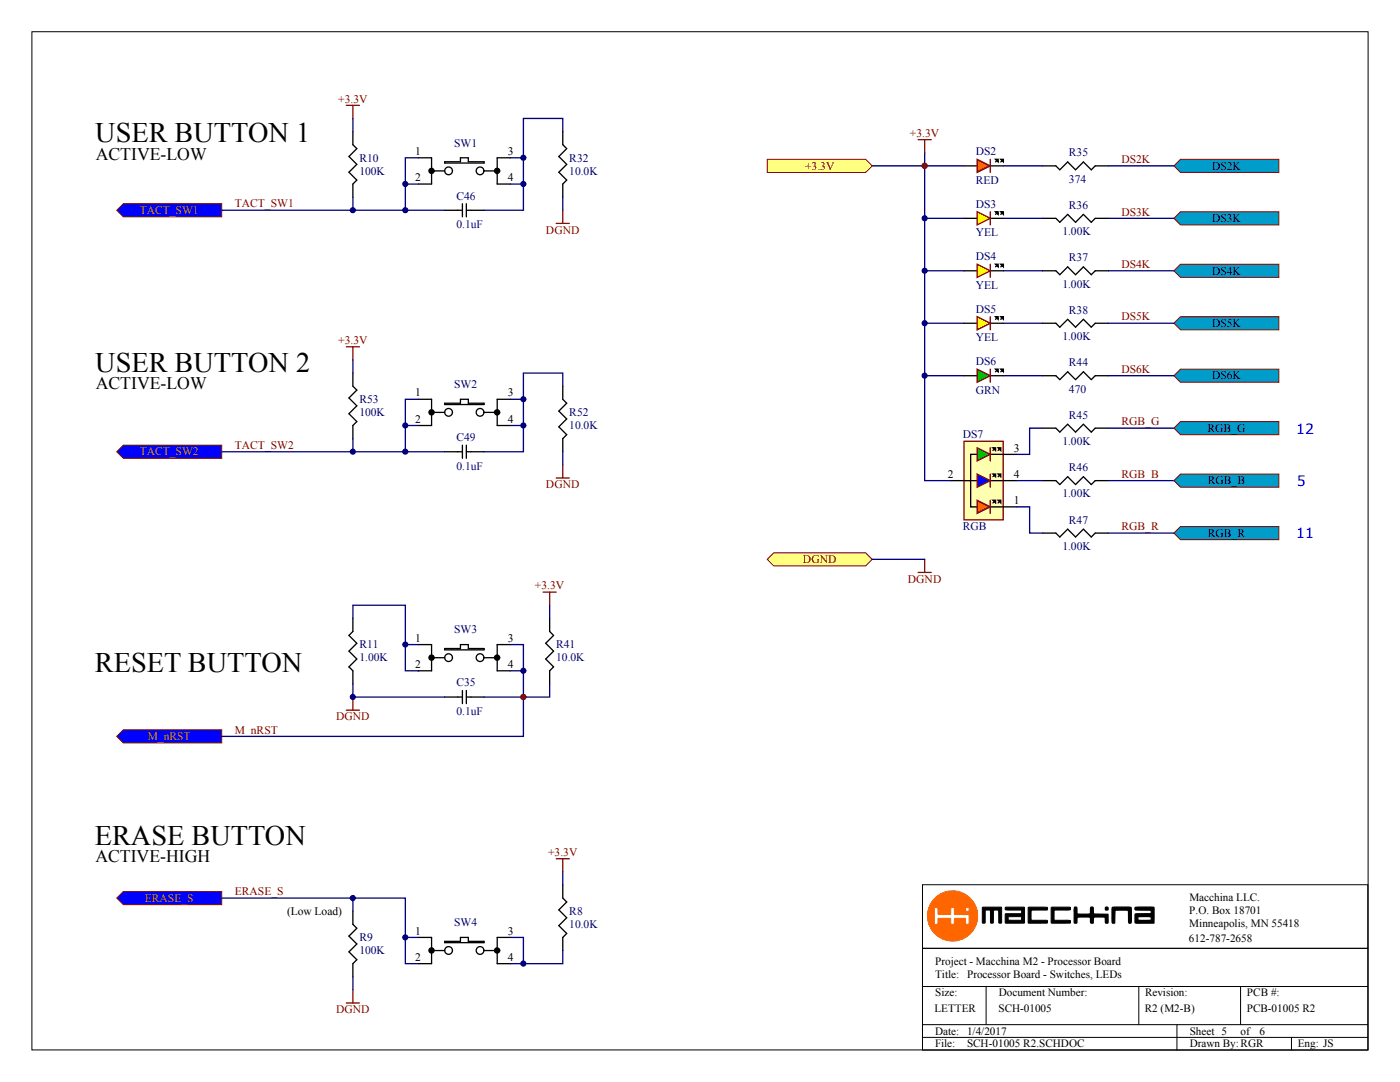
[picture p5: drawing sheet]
<svg xmlns="http://www.w3.org/2000/svg" width="279mm" height="216mm" viewBox="0 0 279 216" stroke-linecap="round" stroke-linejoin="round" font-family="sans-serif">
<g fill="none" stroke="#000" stroke-width=".26">
<path d="M112.3 176.6v2.6l.8 .8-1.6 1.6 1.6 1.5-1.6 1.6 1.6 1.6-.8 .8v2.6M70.4 181.8v2.6l.8 .8-1.6 1.6 1.6 1.6-1.6 1.5 1.6 1.6-.8 .8v2.6M83.5 187.1h2.6v5.2h-2.6M86.1 189.7h2.7M88.8 187.8h3.1v-.7h1.6v.7h3.1v.3h-7.8zM96.6 189.7h2.6M101.8 187.1h-2.6v5.2h2.6"/>
<circle cx="89.5" cy="189.7" r=".77"/>
<circle cx="95.8" cy="189.7" r=".77"/>
</g>
<g fill="#000" stroke="#000" stroke-width=".26">
<circle cx="86.1" cy="189.7" r=".51"/>
<circle cx="99.2" cy="189.7" r=".51"/>
</g>
<path d="M111 171.4h2.6M112.3 171.4v2.6M70.4 197.5v2.6M69.1 200.1h2.6" fill="none" stroke="#800000" stroke-width=".26"/>
<path d="M23.3 179.2l1.3-1.3h19.6v2.6h-19.6z" fill-rule="evenodd" fill="#00f" stroke="#800000" stroke-width=".2"/>
<path d="M70.4 136.5v2.6h18.4M44.2 179.2h36.7v13.1h2.6M70.4 179.2v2.6M112.3 174v2.6M70.4 194.9v2.6M80.9 187.1h2.6M101.8 187.1h2.7v5.2M112.3 189.7v2.6h-10.5" fill="none" stroke="#000080" stroke-width=".26"/>
<g fill="#000080" stroke="#000080" stroke-width=".2">
<circle cx="70.4" cy="179.2" r=".51"/>
<circle cx="80.9" cy="187" r=".51"/>
<circle cx="104.4" cy="192.3" r=".51"/>
<circle cx="104.4" cy="139.1" r=".51"/>
</g>
<g fill="none" stroke="#000" stroke-width=".26">
<path d="M70.4 123.4v2.6l-.8 .8 1.6 1.6-1.6 1.5 1.6 1.6-1.6 1.6 .8 .8v2.6M83.5 128.6h2.6v5.3h-2.6M86.1 131.2h2.7M88.8 139.1h3.5M88.8 129.4h3.1v-.8h1.6v.8h3.1v.3h-7.8zM92.3 137.8v2.6M93.1 139.1h3.5M93.1 137.8v2.6M96.6 131.2h2.6M101.8 128.6h-2.6v5.3h2.6M109.7 123.4v2.6l.8 .8-1.6 1.6 1.6 1.5-1.6 1.6 1.6 1.6-.8 .8v2.6"/>
<circle cx="89.5" cy="131.2" r=".77"/>
<circle cx="95.8" cy="131.2" r=".77"/>
</g>
<path d="M108.4 118.2h2.6M109.7 118.2v2.6M70.4 139.1v2.6M69.1 141.7h2.6" fill="none" stroke="#800000" stroke-width=".26"/>
<g fill="#000" stroke="#000" stroke-width=".26">
<circle cx="86.1" cy="131.2" r=".51"/>
<circle cx="99.2" cy="131.2" r=".51"/>
</g>
<path d="M23.3 146.9l1.3-1.3h19.6v2.6h-19.6z" fill-rule="evenodd" fill="#00f" stroke="#800000" stroke-width=".2"/>
<path d="M70.4 123.4v-2.6h10.5v13.1h2.6M80.9 128.6h2.6M101.8 128.6h2.7v18.3h-60.3M101.8 133.9h2.7M109.7 136.5v2.6h-13.1M109.7 120.8v2.6" fill="none" stroke="#000080" stroke-width=".26"/>
<circle cx="104.4" cy="139.1" r=".51" fill="#800000" stroke="#800000" stroke-width=".2"/>
<g fill="#000080" stroke="#000080" stroke-width=".2">
<circle cx="70.4" cy="139.1" r=".51"/>
<circle cx="80.9" cy="128.6" r=".51"/>
<circle cx="104.4" cy="133.8" r=".51"/>
</g>
<g fill="none" stroke="#000" stroke-width=".26">
<path d="M70.4 74.4v2.7l.8 .7-1.6 1.6 1.6 1.6-1.6 1.6 1.6 1.5-.8 .8v2.6M83.5 79.7h2.6v5.2h-2.6M101.8 79.7h-2.6v5.2h2.6M112.3 77.1v2.6l.8 .8-1.6 1.5 1.6 1.6-1.6 1.6 1.6 1.5-.8 .8v2.6M86.1 82.3h2.7M88.8 80.5h3.1v-.8h1.6v.8h3.1v.2h-7.8zM88.8 90.1h3.5M92.3 88.8v2.6M93.1 90.1h3.5M93.1 88.8v2.6M96.6 82.3h2.6"/>
<circle cx="89.5" cy="82.3" r=".77"/>
<circle cx="95.8" cy="82.3" r=".77"/>
</g>
<g fill="#000" stroke="#000" stroke-width=".26">
<circle cx="86.1" cy="82.3" r=".51"/>
<circle cx="99.2" cy="82.3" r=".51"/>
</g>
<path d="M69.1 69.2h2.6M70.4 69.2v2.6M111 95.4h2.6M112.3 92.8v2.6" fill="none" stroke="#800000" stroke-width=".26"/>
<path d="M23.3 90.1l1.3-1.3h19.6v2.6h-19.6z" fill-rule="evenodd" fill="#00f" stroke="#800000" stroke-width=".2"/>
<path d="M70.4 71.8v2.6M83.5 79.7h-2.6v10.4M101.8 79.7h2.7M112.3 77.1v-2.7h-7.8v15.7h-7.9M44.2 90.1h44.6M70.4 87.5v2.6M80.9 84.9h2.6M101.8 84.9h2.7M112.3 90.1v2.7" fill="none" stroke="#000080" stroke-width=".26"/>
<g fill="#000080" stroke="#000080" stroke-width=".2">
<circle cx="70.4" cy="90.1" r=".51"/>
<circle cx="80.9" cy="90.1" r=".51"/>
<circle cx="80.9" cy="84.9" r=".51"/>
<circle cx="104.4" cy="84.9" r=".51"/>
<circle cx="104.4" cy="79.7" r=".51"/>
</g>
<g fill="none" stroke="#000" stroke-width=".26">
<path d="M70.4 26.3v2.6l.8 .8-1.6 1.5 1.6 1.6-1.6 1.6 1.6 1.5-.8 .8v2.6M83.5 31.5h2.6v5.2h-2.6M86.1 34.1h2.7M88.8 32.3h3.1v-.8h1.6v.8h3.1v.2h-7.8zM96.6 34.1h2.6M101.8 31.5h-2.6v5.2h2.6M112.3 26.3v2.6l.8 .8-1.6 1.5 1.6 1.6-1.6 1.6 1.6 1.5-.8 .8v2.6M88.8 42h3.5M92.3 40.6v2.7M93.1 42h3.5M93.1 40.6v2.7"/>
<circle cx="89.5" cy="34.1" r=".77"/>
<circle cx="95.8" cy="34.1" r=".77"/>
</g>
<g fill="#000" stroke="#000" stroke-width=".26">
<circle cx="86.1" cy="34.1" r=".51"/>
<circle cx="99.2" cy="34.1" r=".51"/>
</g>
<path d="M69.1 21h2.6M70.4 21v2.6M111 44.6h2.6M112.3 42v2.6" fill="none" stroke="#800000" stroke-width=".26"/>
<path d="M23.3 42l1.3-1.4h19.6v2.7h-19.6z" fill-rule="evenodd" fill="#00f" stroke="#800000" stroke-width=".2"/>
<path d="M70.4 23.6v2.7M70.4 39.3v2.7M80.9 36.7h2.6M83.5 31.5h-2.6v10.5M101.8 31.5h2.7M104.5 36.7v5.3h-7.9M112.3 26.3v-2.7h-7.8v13.1h-2.7M112.3 39.3v2.7M44.2 42h44.6" fill="none" stroke="#000080" stroke-width=".26"/>
<g fill="#000080" stroke="#000080" stroke-width=".2">
<circle cx="70.4" cy="41.9" r=".51"/>
<circle cx="80.9" cy="41.9" r=".51"/>
<circle cx="80.9" cy="36.7" r=".51"/>
<circle cx="104.4" cy="36.7" r=".51"/>
<circle cx="104.4" cy="31.5" r=".51"/>
<circle cx="184.5" cy="33.1" r=".51"/>
</g>
<path d="M197.6 31.8v2.6" fill="none" stroke="#800000" stroke-width=".26"/>
<path d="M192.4 33.1h2.6M197.6 33.1h2.6" fill="none" stroke="#000" stroke-width=".26"/>
<path d="M195 31.8l2.6 1.3-2.6 1.3z" fill="#f00" stroke="#800000" stroke-width=".26"/>
<path d="M199.7 31.8h.5v.5z" fill="#080d02" stroke="#000" stroke-width=".26"/>
<path d="M200 32.1l-.3 .2" fill="none" stroke="#000" stroke-width=".26"/>
<path d="M198.7 31.8h.5v.5z" fill="#080d02" stroke="#000" stroke-width=".26"/>
<path d="M198.9 32.1l-.2 .2M192.4 75h2.6M197.6 75h2.6" fill="none" stroke="#000" stroke-width=".26"/>
<path d="M197.6 73.7v2.6" fill="none" stroke="#800000" stroke-width=".26"/>
<path d="M195 73.7l2.6 1.3-2.6 1.3z" fill="#00bf00" stroke="#800000" stroke-width=".26"/>
<path d="M199.7 73.7h.5v.5z" fill="#080d02" stroke="#000" stroke-width=".26"/>
<path d="M200 73.9l-.3 .3" fill="none" stroke="#000" stroke-width=".26"/>
<path d="M198.7 73.7h.5v.5z" fill="#080d02" stroke="#000" stroke-width=".26"/>
<path d="M192.4 43.6h2.6M197.6 43.6h2.6M198.9 73.9l-.2 .3" fill="none" stroke="#000" stroke-width=".26"/>
<path d="M197.6 42.3v2.6" fill="none" stroke="#800000" stroke-width=".26"/>
<path d="M195 42.3l2.6 1.3-2.6 1.3z" fill="#ff0" stroke="#800000" stroke-width=".26"/>
<path d="M199.7 42.3h.5v.5z" fill="#080d02" stroke="#000" stroke-width=".26"/>
<path d="M200 42.5l-.3 .3" fill="none" stroke="#000" stroke-width=".26"/>
<path d="M198.7 42.3h.5v.5z" fill="#080d02" stroke="#000" stroke-width=".26"/>
<path d="M192.4 54h2.6M197.6 54h2.6M198.9 42.5l-.2 .3" fill="none" stroke="#000" stroke-width=".26"/>
<path d="M197.6 52.7v2.6" fill="none" stroke="#800000" stroke-width=".26"/>
<path d="M195 52.7l2.6 1.3-2.6 1.3z" fill="#ff0" stroke="#800000" stroke-width=".26"/>
<path d="M199.7 52.7h.5v.5z" fill="#080d02" stroke="#000" stroke-width=".26"/>
<path d="M200 53l-.3 .2" fill="none" stroke="#000" stroke-width=".26"/>
<path d="M198.7 52.7h.5v.5z" fill="#080d02" stroke="#000" stroke-width=".26"/>
<path d="M198.9 53l-.2 .2M192.4 64.5h2.6M197.6 64.5h2.6" fill="none" stroke="#000" stroke-width=".26"/>
<path d="M197.6 63.2v2.6" fill="none" stroke="#800000" stroke-width=".26"/>
<path d="M195 63.2l2.6 1.3-2.6 1.3z" fill="#ff0" stroke="#800000" stroke-width=".26"/>
<path d="M199.7 63.2h.5v.5z" fill="#080d02" stroke="#000" stroke-width=".26"/>
<path d="M200 63.5l-.3 .2" fill="none" stroke="#000" stroke-width=".26"/>
<path d="M198.7 63.2h.5v.5z" fill="#080d02" stroke="#000" stroke-width=".26"/>
<path d="M198.9 63.5l-.2 .2" fill="none" stroke="#000" stroke-width=".26"/>
<path d="M192.4 88.1h7.8v15.6h-7.8z" fill="#ffffb0" stroke="#800000" stroke-width=".26"/>
<path d="M192.4 95.9h7.8M199.5 89.6l-.3 .3M200.2 90.7h-6.5v10.4h9.2M199.5 100.1l-.3 .3" fill="none" stroke="#000" stroke-width=".26"/>
<path d="M197.6 89.4v2.6" fill="none" stroke="#800000" stroke-width=".26"/>
<path d="M195 89.4l2.6 1.3-2.6 1.3z" fill="#00bf00" stroke="#800000" stroke-width=".26"/>
<g fill="#080d02" stroke="#000" stroke-width=".26">
<path d="M199.2 99.8h.5v.6z"/>
<path d="M198.2 99.8h.5v.6z"/>
</g>
<path d="M200.2 90.7h2.7M198.4 100.1l-.2 .3" fill="none" stroke="#000" stroke-width=".26"/>
<path d="M197.6 99.8v2.6" fill="none" stroke="#800000" stroke-width=".26"/>
<path d="M195 99.8l2.6 1.3-2.6 1.3z" fill="#f00" stroke="#800000" stroke-width=".26"/>
<g fill="#080d02" stroke="#000" stroke-width=".26">
<path d="M199.2 89.4h.5v.5z"/>
<path d="M198.2 89.4h.5v.5z"/>
</g>
<path d="M189.8 95.9h2.6M198.4 89.6l-.2 .3M200.2 95.9h2.7" fill="none" stroke="#000" stroke-width=".26"/>
<path d="M197.6 94.6v2.6" fill="none" stroke="#800000" stroke-width=".26"/>
<path d="M195 94.6l2.6 1.3-2.6 1.3z" fill="#00f" stroke="#800000" stroke-width=".26"/>
<path d="M199.2 94.6h.5v.5z" fill="#080d02" stroke="#000" stroke-width=".26"/>
<path d="M199.5 94.9l-.3 .2" fill="none" stroke="#000" stroke-width=".26"/>
<path d="M198.2 94.6h.5v.5z" fill="#080d02" stroke="#000" stroke-width=".26"/>
<path d="M208.1 33.1h2.6l.8 .8 1.6-1.6 1.5 1.6 1.6-1.6 1.6 1.6 .8-.8h2.6M208.1 43.6h2.6l.8 .8 1.6-1.6 1.5 1.6 1.6-1.6 1.6 1.6 .8-.8h2.6M208.1 54h2.6l.8 .8 1.6-1.6 1.5 1.6 1.6-1.6 1.6 1.6 .8-.8h2.6M208.1 64.5h2.6l.8 .8 1.6-1.6 1.5 1.6 1.6-1.6 1.6 1.6 .8-.8h2.6M208.1 75h2.6l.8 .8 1.6-1.6 1.5 1.6 1.6-1.6 1.6 1.6 .8-.8h2.6M198.4 94.9l-.2 .2M208.1 85.4h2.6l.8 .8 1.6-1.5 1.5 1.5 1.6-1.5 1.6 1.5 .8-.8h2.6M208.1 95.9h2.6l.8 .8 1.6-1.6 1.5 1.6 1.6-1.6 1.6 1.6 .8-.8h2.6M208.1 106.4h2.6l.8 .8 1.6-1.6 1.5 1.6 1.6-1.6 1.6 1.6 .8-.8h2.6" fill="none" stroke="#000" stroke-width=".26"/>
<path d="M184.5 30.5v65.4h5.3M202.9 95.9h5.2M221.2 95.9h13.1" fill="none" stroke="#000080" stroke-width=".26"/>
<path d="M183.2 27.9h2.6M184.5 27.9v2.6" fill="none" stroke="#800000" stroke-width=".26"/>
<g fill="#009cca" stroke="#800000" stroke-width=".2">
<path d="M234.3 33.1l1.3-1.3h19.6v2.6h-19.6z" fill-rule="evenodd"/>
<path d="M234.3 43.6l1.3-1.3h19.6v2.6h-19.6z" fill-rule="evenodd"/>
<path d="M234.3 54l1.3-1.3h19.6v2.6h-19.6z" fill-rule="evenodd"/>
<path d="M234.3 64.5l1.3-1.3h19.6v2.6h-19.6z" fill-rule="evenodd"/>
<path d="M234.3 75l1.3-1.3h19.6v2.6h-19.6z" fill-rule="evenodd"/>
<path d="M234.3 85.4l1.3-1.3h19.6v2.6h-19.6z" fill-rule="evenodd"/>
<path d="M234.3 95.9l1.3-1.3h19.6v2.6h-19.6z" fill-rule="evenodd"/>
<path d="M234.3 106.4l1.3-1.3h19.6v2.6h-19.6z" fill-rule="evenodd"/>
</g>
<g fill="#ffff80" stroke="#800000" stroke-width=".2">
<path d="M153.1 31.8h19.7l1.3 1.3-1.3 1.3h-19.7z" fill-rule="evenodd"/>
<path d="M153.1 111.6l1.3-1.3h18.4l1.3 1.3-1.3 1.3h-18.4z" fill-rule="evenodd"/>
</g>
<path d="M183.2 114.2h2.6M184.5 111.6v2.6" fill="none" stroke="#800000" stroke-width=".26"/>
<g fill="none" stroke="#000080" stroke-width=".26">
<path d="M174.1 33.1h18.3M200.2 33.1h7.9M221.2 33.1h13.1M184.5 43.6h7.9M184.5 54h7.9M200.2 43.6h7.9M200.2 54h7.9M221.2 43.6h13.1M221.2 54h13.1M184.5 64.5h7.9M184.5 75h7.9M200.2 64.5h7.9"/>
<path d="M200.2 75h7.9M221.2 64.5h13.1M221.2 75h13.1M208.1 85.4h-2.6v5.3h-2.6M221.2 85.4h13.1M174.1 111.6h10.4M202.9 101.1h2.6v5.3h2.6M221.2 106.4h13.1"/>
</g>
<circle cx="184.5" cy="33.1" r=".51" fill="#800000" stroke="#800000" stroke-width=".2"/>
<g fill="#000080" stroke="#000080" stroke-width=".2">
<circle cx="184.5" cy="75" r=".51"/>
<circle cx="184.5" cy="64.5" r=".51"/>
<circle cx="184.5" cy="54" r=".51"/>
<circle cx="184.5" cy="43.6" r=".51"/>
</g>
<path d="M6.4 6.3h266.6v203.2h-266.6zM184.1 176.5h88.9v12.7h-88.9zM184.1 189.2h88.9v20.3h-88.9zM184.1 196.8h88.9M196.8 196.8v7.7M227.3 196.8v7.7M247.6 196.8v7.7M184.1 204.5h88.9M184.1 207h88.9M234.9 204.5v5M257.7 207v2.5" fill="none" stroke="#000" stroke-width=".2"/>
<path d="M185.1 182.8a5 5 0 0 1 10 0 5 5 0 0 1-10 0zM186.5 181.2v2.9l.1 .3 .6-.1v-1l.7-.1 1.8 .1 .1 1.1 .4 .1 .2-.2 .1-1 2.1-.1 .1 1.2h.7v-1.8l-.1-.1h-2.8v-1.3a.4 .4 0 0 0-.5-.1 .4 .4 0 0 0-.3 .4v1h-2.4l-.1-1.3zM192.7 181.5a.4 .4 0 0 0 .8 0 .4 .4 0 0 0-.8 0z" fill="#f60" stroke="#f60" stroke-width=".2"/>
<g fill="#000" stroke="#000" stroke-width=".2">
<path d="M196.1 181h3.7l.1 3.2-.6-.1v-2.4l-.2-.1-.8 .1-.1 2.3a.29 .29 0 0 1-.3 .2 .29 .29 0 0 1-.2-.3v-2.2l-.2-.1h-.8l-.1 .1v2.4l-.5 .1zM205.2 181.1h3.8v.5h-3.1l-.1 .9 .1 1.1h3l.1 .6h-3.7zM209.8 181l3.8 .1v.4l-.2 .1h-2.9l-.1 .1v1.8l.1 .1 3.1 .1v.5h-3.8z"/>
<path d="M200.7 181l3.7 .1v3.1h-3.7v-1.8l3.1-.1 .1-.3-.1-.4-3.1-.1zM201.3 182.9l-.1 .5 .2 .2h2.4l.1-.1-.1-.6z"/>
</g>
<g fill="#000" stroke="#000" stroke-width=".25">
<path d="M214.4 181.1h.5l.1 1.2 1.8 .1h.7l.2-1.3 .4-.1 .2 1.4h2.8v1.7l-.5 .1v-1.1l-.2-.1h-1.8l-.4 .1v1.1h-.5l-.1-1.1-.2-.1a4.8 4.8 0 0 0-2.4 .1l-.1 1-.5 .1zM222 181.1h3.7l.1 .8-.1 2.3h-.4v-.1l-.1-2.4-2-.1-.7 .1v2.5h-.4a2.05 2.05 0 0 1-.2-1.6z"/>
<path d="M226.6 181.1l1.8-.1a2.99 2.99 0 0 1 1.9 .1v3.1h-3.7l-.1-.7a1.19 1.19 0 0 1 .2-1.1l2.9-.1 .2-.5-.2-.2h-3zM227.2 183l-.1 .4 .1 .2a5.3 5.3 0 0 0 2.5-.1l.1-.4-.3-.2z"/>
<circle cx="220.8" cy="181.3" r=".32"/>
</g>
<g font-size="5.6">
<text x="19" y="28.4">USER BUTTON 1</text>
<text x="19" y="74.2">USER BUTTON 2</text>
<text x="19" y="134.1">RESET BUTTON</text>
<text x="18.9" y="168.5">ERASE BUTTON</text>
</g>
<g font-size="3.5">
<text x="19.1" y="31.8">ACTIVE-LOW</text>
<text x="19.1" y="77.6">ACTIVE-LOW</text>
<text x="19" y="172">ACTIVE-HIGH</text>
</g>
<g font-size="2.8" fill="#00f">
<text x="258.7" y="86.5">12</text>
<text x="258.8" y="97">5</text>
<text x="258.7" y="107.4">11</text>
</g>
<g font-size="2.3" fill="#800000">
<text x="67.5" y="20.5">+3.3V</text>
<text x="181.6" y="27.3">+3.3V</text>
<text x="160.7" y="33.8">+3.3V</text>
<text x="223.8" y="32.5">DS2K</text>
<text x="46.9" y="41.4">TACT_SW1</text>
<text x="109" y="46.6">DGND</text>
<text x="223.8" y="43">DS3K</text>
<text x="223.8" y="53.5">DS4K</text>
<text x="223.8" y="63.9">DS5K</text>
<text x="67.5" y="68.6">+3.3V</text>
<text x="223.8" y="74.4">DS6K</text>
<text x="46.9" y="89.6">TACT_SW2</text>
<text x="223.8" y="84.9">RGB_G</text>
<text x="223.8" y="95.3">RGB_B</text>
<text x="109" y="97.4">DGND</text>
<text x="223.8" y="105.8">RGB_R</text>
<text x="160.2" y="112.3">DGND</text>
<text x="106.8" y="117.6">+3.3V</text>
<text x="181.2" y="116.3">DGND</text>
<text x="67.1" y="143.8">DGND</text>
<text x="46.9" y="146.4">M_nRST</text>
<text x="109.4" y="170.8">+3.3V</text>
<text x="46.9" y="178.6">ERASE_S</text>
<text x="67.1" y="202.2">DGND</text>
</g>
<g font-size="2.3" fill="#000080">
<text x="90.6" y="29.3">SW1</text>
<text x="71.7" y="32.2">R10</text>
<text x="71.7" y="34.8">100K</text>
<text x="113.6" y="32.2">R32</text>
<text x="113.6" y="34.8">10.0K</text>
<text x="194.7" y="31">DS2</text>
<text x="213.3" y="31.2">R35</text>
<text x="91.1" y="39.8">C46</text>
<text x="194.7" y="36.7">RED</text>
<text x="194.7" y="41.4">DS3</text>
<text x="213.3" y="36.5">374</text>
<text x="213.3" y="41.7">R36</text>
<text x="91.1" y="45.6">0.1uF</text>
<text x="194.7" y="47.2">YEL</text>
<text x="212" y="46.9">1.00K</text>
<text x="194.7" y="51.9">DS4</text>
<text x="213.3" y="52.2">R37</text>
<text x="194.7" y="57.7">YEL</text>
<text x="212" y="57.4">1.00K</text>
<text x="194.7" y="62.4">DS5</text>
<text x="213.3" y="62.6">R38</text>
<text x="194.7" y="68.1">YEL</text>
<text x="212" y="67.9">1.00K</text>
<text x="90.6" y="77.4">SW2</text>
<text x="194.7" y="72.8">DS6</text>
<text x="213.3" y="73.1">R44</text>
<text x="71.7" y="80.4">R53</text>
<text x="71.7" y="83">100K</text>
<text x="113.6" y="83">R52</text>
<text x="194.7" y="78.6">GRN</text>
<text x="213.3" y="78.3">470</text>
<text x="213.3" y="83.6">R45</text>
<text x="91.1" y="88">C49</text>
<text x="113.6" y="85.6">10.0K</text>
<text x="192.1" y="87.5">DS7</text>
<text x="212" y="88.8">1.00K</text>
<text x="91.1" y="93.8">0.1uF</text>
<text x="213.3" y="94">R46</text>
<text x="212" y="99.3">1.00K</text>
<text x="192.1" y="105.8">RGB</text>
<text x="213.3" y="104.5">R47</text>
<text x="212" y="109.7">1.00K</text>
<text x="71.7" y="129.4">R11</text>
<text x="71.7" y="132">1.00K</text>
<text x="90.6" y="126.4">SW3</text>
<text x="111" y="129.4">R41</text>
<text x="111" y="132">10.0K</text>
<text x="91.1" y="137">C35</text>
<text x="91.1" y="142.7">0.1uF</text>
<text x="90.6" y="184.8">SW4</text>
<text x="113.6" y="182.6">R8</text>
<text x="113.6" y="185.2">10.0K</text>
<text x="71.7" y="187.8">R9</text>
<text x="71.7" y="190.4">100K</text>
</g>
<g font-size="2.3">
<text x="82.9" y="30.9">1</text>
<text x="101.3" y="30.9">3</text>
<text x="241.9" y="33.8">DS2K</text>
<text x="82.9" y="36.2">2</text>
<text x="101.3" y="36.2">4</text>
<text x="241.9" y="44.3">DS3K</text>
<text x="241.9" y="54.8">DS4K</text>
<text x="241.9" y="65.2">DS5K</text>
<text x="241.9" y="75.7">DS6K</text>
<text x="82.9" y="79.1">1</text>
<text x="101.3" y="79.1">3</text>
<text x="82.9" y="84.3">2</text>
<text x="101.3" y="84.3">4</text>
<text x="241" y="86.2">RGB_G</text>
<text x="189.1" y="95.3">2</text>
<text x="202.3" y="90.1">3</text>
<text x="202.3" y="95.3">4</text>
<text x="202.3" y="100.6">1</text>
<text x="241" y="96.6">RGB_B</text>
<text x="241" y="107.1">RGB_R</text>
<text x="82.9" y="128.1">1</text>
<text x="101.3" y="128.1">3</text>
<text x="82.9" y="133.3">2</text>
<text x="101.3" y="133.3">4</text>
<text x="57.3" y="182.6">(Low Load)</text>
<text x="82.9" y="186.5">1</text>
<text x="82.9" y="191.7">2</text>
<text x="101.3" y="191.7">4</text>
<text x="101.3" y="186.5">3</text>
</g>
<g font-size="2.3" fill="#fd8300">
<text x="27.9" y="42.7">TACT_SW1</text>
<text x="27.9" y="90.9">TACT_SW2</text>
<text x="29.5" y="147.7">M_nRST</text>
<text x="28.9" y="179.9">ERASE_S</text>
</g>
<g font-size="2.2">
<text x="237.4" y="179.8">Macchina LLC.</text>
<text x="237.3" y="182.3">P.O. Box 18701</text>
<text x="237.3" y="185">Minneapolis, MN 55418</text>
<text x="237.3" y="188">612-787-2658</text>
<text x="186.6" y="195.2">Title: Processor Board - Switches, LEDs</text>
<text x="186.6" y="192.5">Project - Macchina M2 - Processor Board</text>
<text x="186.5" y="202">LETTER</text>
<text x="186.6" y="198.8">Size:</text>
<text x="199.3" y="202">SCH-01005</text>
<text x="199.3" y="198.8">Document Number:</text>
<text x="228.5" y="202">R2 (M2-B)</text>
<text x="228.5" y="198.8">Revision:</text>
<text x="248.8" y="202">PCB-01005 R2</text>
<text x="248.9" y="198.8">PCB #:</text>
<text x="186.6" y="206.5">Date: 1/4/2017</text>
<text x="186.6" y="209">File:</text>
<text x="193" y="209">SCH-01005 R2.SCHDOC</text>
<text x="237.4" y="206.5">Sheet 5</text>
<text x="237.4" y="209">Drawn By:RGR</text>
<text x="247.6" y="206.5">of</text>
<text x="251.4" y="206.5">6</text>
<text x="259" y="209">Eng: JS</text>
</g>
</svg>
